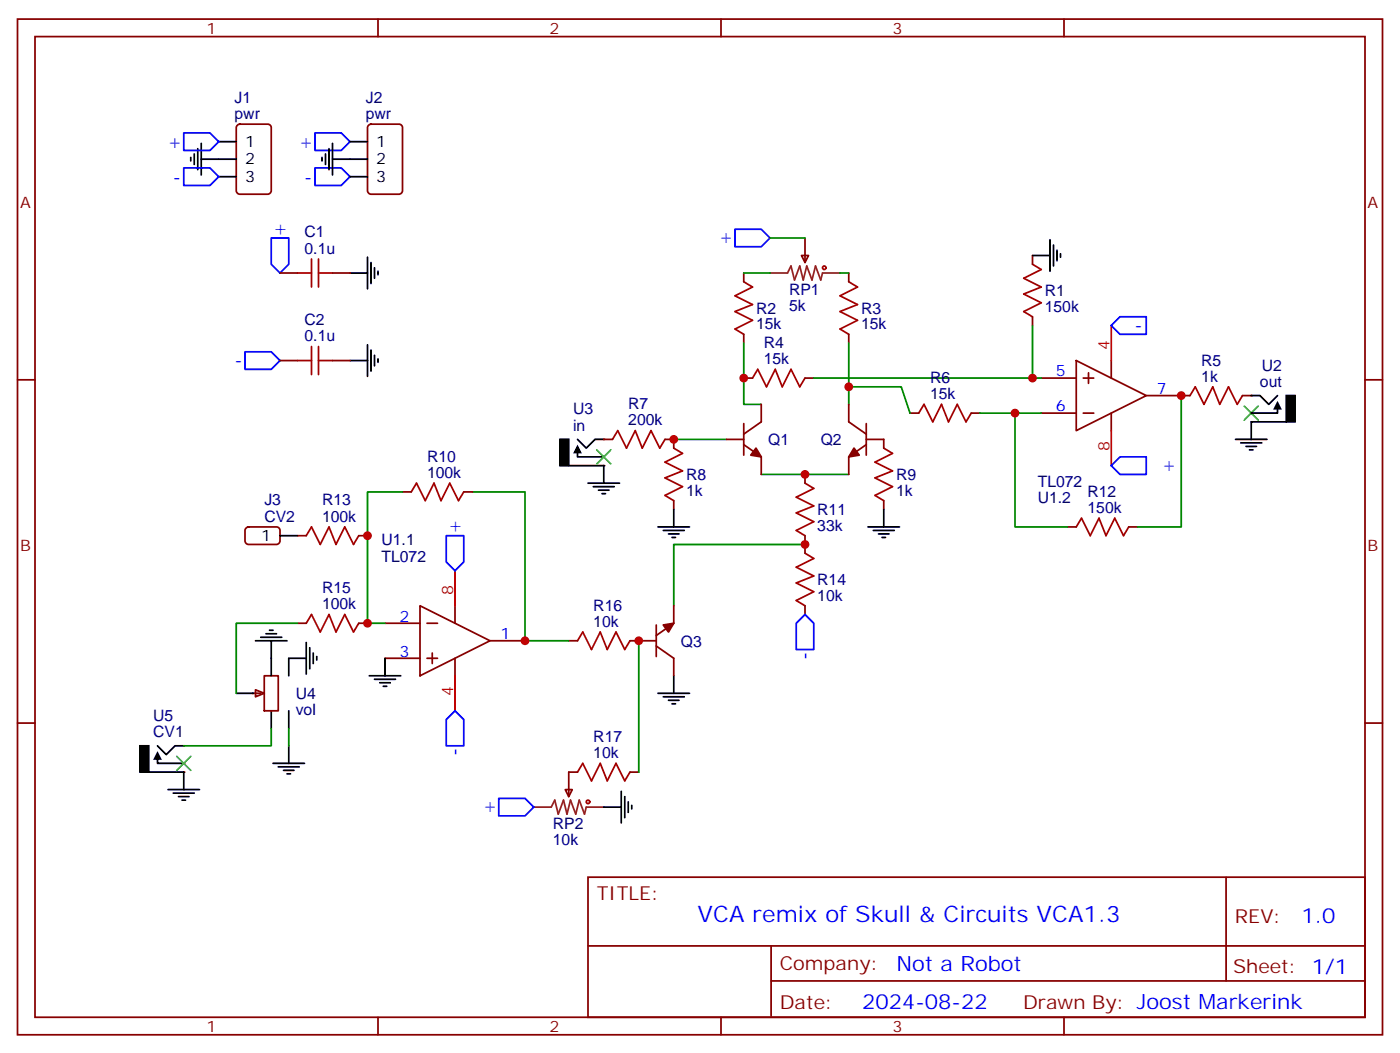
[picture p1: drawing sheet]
<svg xmlns="http://www.w3.org/2000/svg" width="282mm" height="212mm" viewBox="0 0 282 212" stroke-linecap="round" stroke-linejoin="round" font-family="sans-serif">
<g fill="none" stroke="#870000" stroke-width=".35">
<path d="M3.5 3.8h275.2v204.7h-275.2zM7.1 7.4h268.1v197.5h-268.1zM76.2 3.8v3.6M145.3 3.8v3.6M214.5 3.8v3.6M47.9 25.2l.4-.2h5.7a.71 .71 0 0 1 .7 .7v12.7a.76 .76 0 0 1-.7 .7h-5.7a.76 .76 0 0 1-.7-.7v-12.7zM74.3 25.2l.5-.2h5.6a.71 .71 0 0 1 .7 .7v12.7a.76 .76 0 0 1-.7 .7h-5.6a.76 .76 0 0 1-.7-.7v-12.7zM56.4 55h3.6M67 55h3.6M3.5 76.5h3.6M56.4 72.6h3.6M67 72.6h3.6"/>
<path d="M209.9 76.2h7.1M217 72.6l14.1 7.1-14.1 7zM218.4 76.2h2.1M219.4 75.1v2.1M224 72.6v3.6M231.1 79.7h7M275.2 76.5h3.5M209.9 83.2h7.1M218.4 83.2h2.1M224 83.2v3.5M77.6 125.6h7.1M77.6 132.6h7.1"/>
<path d="M84.7 122l14.1 7.1-14.1 7zM86.1 125.6h2.1M86.1 132.6h2.1M87.1 131.6v2.1M91.7 122v3.6M91.7 132.6v3.5M98.8 129.1h7M3.5 145.7h3.6M275.2 145.7h3.5M118.5 176.7h156.7v28.2h-156.7zM247.2 176.7v20.9M118.6 190.6h156.4"/>
<path d="M155.4 197.6h119.6M155.4 190.6v14.1M76.2 204.9v3.6M145.3 204.9v3.6M214.5 204.9v3.6"/>
</g>
<path d="M37 33.8h5.3l1.8 1.8-1.8 1.8h-5.3zM37 26.8h5.3l1.8 1.7-1.8 1.8h-5.3zM63.5 26.8h5.3l1.8 1.7-1.8 1.8h-5.3zM63.5 33.8h5.3l1.8 1.8-1.8 1.8h-5.3zM54.7 47.9h3.5v5.3l-1.8 1.8-1.7-1.8zM49.4 70.9h5.3l1.7 1.7-1.7 1.8h-5.3zM224 65.6l1.8-1.8h5.3v3.5h-5.3zM225.8 92h5.3v3.6h-5.3l-1.8-1.8zM90 107.9h3.5v5.3l-1.8 1.8-1.7-1.8zM91.7 143.2l1.8 1.8v5.2h-3.5v-5.2z" fill="none" stroke="#00f" stroke-width=".35"/>
<g fill="none" stroke="#000" stroke-width=".35">
<path d="M38.5 31.7v.7M39.2 31v2.1M39.9 30v4.2M40.6 32.1h7M40.6 28.9v6.3M44.1 35.6h3.5M44.1 28.5h3.5M64.9 31.7v.7M65.6 31v2.1M66.3 30v4.2M67 32.1h7.1M67 28.9v6.3"/>
<path d="M70.6 35.6h3.5M70.6 28.5h3.5M70.6 55h3.5M74.1 51.8v6.4M74.8 52.9v4.2M75.5 53.9v2.2M76.2 54.6v.8M70.6 72.6h3.5M74.1 69.5v6.3M74.8 70.5v4.3M75.5 71.6v2.1M76.2 72.3v.7"/>
</g>
<path d="M60 55h2.8M62.8 52.2v5.6M64.2 52.2v5.6M64.2 55h2.8M60 72.6h2.8M62.8 69.8v5.7M64.2 72.6h2.8M64.2 69.8v5.7" fill="none" stroke="#a10000" stroke-width=".35"/>
<path d="M224 65.6v7M224 86.7v7.1M91.7 115v7M91.7 136.1v7.1" fill="none" stroke="#f00" stroke-width=".35"/>
<g fill="#870000">
<circle cx="121.7" cy="93.8" r=".18"/>
<circle cx="121.7" cy="92" r=".18"/>
<circle cx="121.7" cy="88.5" r=".18"/>
</g>
<path d="M112.9 88.5h1.8v5.3h-1.8z" fill="#000" stroke="#000" stroke-width=".35"/>
<g fill="none" stroke="#000" stroke-width=".35">
<path d="M114.7 93.8h7v3.5M116.4 90.3v1.7h5.3M116.4 88.5l1.8 1.8 1.7-1.8h1.8M118.5 97.3h6.4M119.6 98h4.2M120.6 98.7h2.2M121.4 99.4h.7M56.4 107.9h3.6M132.6 106.2h6.4M133.7 106.9h4.2M134.8 107.6h2.1M135.5 108.3h.7"/>
<path d="M135.8 102.6v3.6M132.6 139.7h6.4M135.8 136.1v3.6M125.2 159.4v6.4M133.7 140.4h4.2M134.8 141.1h2.1M135.5 141.8h.7M121.7 162.6h3.5M125.9 160.5v4.2M126.6 161.5v2.2M127.4 162.2v.7"/>
</g>
<path d="M116.4 89.6l.9 1.7h-1.8z" fill="#000"/>
<g fill="none" stroke="#a10000" stroke-width=".35">
<path d="M82.9 99.1l1.1-1.8 1.7 3.6 1.8-3.6 1.4 3.6 1.8-3.6 1.7 3.6 1.1-1.8M123.5 88.5l1-1.8 1.8 3.6 1.8-3.6 1.4 3.6 1.7-3.6 1.8 3.6 1.1-1.8M135.8 90.3l1.8 1-3.5 1.8 3.5 1.8-3.5 1.4 3.5 1.7-3.5 1.8 1.7 1.1M162.3 97.3l1.7 1.1-3.5 1.8 3.5 1.7-3.5 1.4 3.5 1.8-3.5 1.8 1.8 1M61.7 107.9l1.1-1.7 1.8 3.5 1.7-3.5 1.4 3.5 1.8-3.5 1.8 3.5 1-1.8M162.3 111.4l1.7 1.1-3.5 1.8 3.5 1.7-3.5 1.4 3.5 1.8-3.5 1.8 1.8 1M61.7 125.6l1.1-1.8 1.8 3.5 1.7-3.5 1.4 3.5 1.8-3.5 1.8 3.5 1-1.7M116.4 129.1l1.1-1.8 1.7 3.5 1.8-3.5 1.4 3.5 1.8-3.5 1.7 3.5 1.1-1.7M116.4 155.5l1.1-1.7 1.7 3.5 1.8-3.5 1.4 3.5 1.8-3.5 1.7 3.5 1.1-1.8"/>
<circle cx="118.5" cy="161.5" r=".35"/>
</g>
<g fill="none" stroke="#870000" stroke-width=".35">
<path d="M81.1 99.1h1.8M93.5 99.1h1.7M121.7 88.5h1.8M134.1 88.5h1.7v1.8M162.3 95.6v1.7M49.6 106.4l.5-.2h5.6a.71 .71 0 0 1 .7 .7v2.1a.76 .76 0 0 1-.7 .7h-5.6a.76 .76 0 0 1-.7-.7v-2.1zM60 107.9h1.7M72.3 107.9h1.8M135.8 100.9v1.7M162.3 107.9v3.5M60 125.6h1.7M72.3 125.6h1.8"/>
<path d="M114.7 129.1h1.7M127 129.1h1.8M162.3 122v1.8M113.9 159.1h1.5l-.7 1.4zM116.4 155.5h-1.7v5M127 155.5h1.8"/>
</g>
<path d="M120.3 90.6l2.8 2.9M123.1 90.6l-2.8 2.9" fill="none" stroke="#3c3" stroke-width=".35"/>
<path d="M81.1 99.1h-7v26.5h3.5M95.2 99.1h10.6v30h8.9M135.8 88.5h10.6M153.5 95.6h17.6M162.3 109.7h-26.5v12.3M128.8 129.1v26.4" fill="none" stroke="#008700" stroke-width=".35"/>
<path d="M162.3 123.8l1.7 1.8v5.2h-3.5v-5.2zM100.5 160.8h5.3l1.8 1.8-1.8 1.8h-5.3z" fill="none" stroke="#00f" stroke-width=".35"/>
<path d="M107.6 162.6h3.5l.7-1.4 .7 2.8 1.1-2.8 .7 2.8 .7-2.8 1.1 2.8 .7-2.8 1 2.8 .4-1.4h3.5" fill="none" stroke="#8c2424" stroke-width=".35"/>
<g fill="#870000">
<circle cx="37" cy="155.5" r=".18"/>
<circle cx="37" cy="153.8" r=".18"/>
<circle cx="37" cy="150.2" r=".18"/>
</g>
<path d="M28.2 150.2h1.8v5.3h-1.8z" fill="#000" stroke="#000" stroke-width=".35"/>
<g fill="none" stroke="#000" stroke-width=".35">
<path d="M208.1 51.5h3.6M211.7 48.3v6.3M212.4 49.4v4.2M213.1 50.4v2.1M213.8 51.1v.7M249.1 88.5h6.3M250.1 89.2h4.3M251.2 89.9h2.1M251.9 90.6h.7M252.2 85v3.5M74.4 136.1h6.4M75.5 136.8h4.2"/>
<path d="M76.6 137.5h2.1M77.3 138.3h.7M77.6 132.6v3.5M30 155.5h7v3.6M31.7 152v1.8h5.3M31.7 150.2l1.8 1.8 1.8-1.8h1.7M33.9 159.1h6.3M34.9 159.8h4.3M36 160.5h2.1M36.7 161.2h.7"/>
</g>
<path d="M31.7 151.3l.9 1.8h-1.7z" fill="#000"/>
<path d="M250.8 81.8l2.8 2.8M253.6 81.8l-2.8 2.8M35.6 152.4l2.9 2.8M38.5 152.4l-2.9 2.8" fill="none" stroke="#3c3" stroke-width=".35"/>
<g fill="none" stroke="#a10000" stroke-width=".35">
<path d="M149.9 56.8l1.8 1-3.5 1.8 3.5 1.7-3.5 1.5 3.5 1.7-3.5 1.8 1.7 1M171.1 56.8l1.8 1-3.6 1.8 3.6 1.7-3.6 1.5 3.6 1.7-3.6 1.8 1.8 1M208.1 53.2l1.8 1.1-3.5 1.8 3.5 1.7-3.5 1.4 3.5 1.8-3.5 1.8 1.7 1M151.7 76.2l1.1-1.8 1.7 3.5 1.8-3.5 1.4 3.5 1.8-3.5 1.7 3.5 1.1-1.7M239.9 79.7l1-1.8 1.8 3.6 1.8-3.6 1.4 3.6 1.7-3.6 1.8 3.6 1.1-1.8M185.2 83.2l1.1-1.7 1.7 3.5 1.8-3.5 1.4 3.5 1.8-3.5 1.7 3.5 1.1-1.8M217 106.2l1-1.8 1.8 3.5 1.7-3.5 1.5 3.5 1.7-3.5 1.8 3.5 1-1.7"/>
<circle cx="166.2" cy="53.9" r=".35"/>
</g>
<g fill="none" stroke="#870000" stroke-width=".35">
<path d="M149.9 55v1.8M161.6 51.5h1.4l-.7 1.4zM162.3 47.9v5M171.1 55v1.8M208.1 51.5v1.7M149.9 67.3v1.8M149.9 76.2h1.8M162.3 76.2h1.7M171.1 67.3v1.8M208.1 63.8v1.8M238.1 79.7h1.8M250.5 79.7h1.7"/>
<path d="M183.4 83.2h1.8M195.8 83.2h1.8M215.2 106.2h1.8M227.5 106.2h1.8"/>
</g>
<path d="M155.2 55h3.5l.8-1.4 .7 2.8 1-2.8 .7 2.8 .7-2.8 1.1 2.8 .7-2.8 1.1 2.8 .3-1.4h3.5" fill="none" stroke="#8c2424" stroke-width=".35"/>
<path d="M148.2 46.2h5.3l1.7 1.7-1.7 1.8h-5.3z" fill="none" stroke="#00f" stroke-width=".35"/>
<path d="M149.9 55h5.3M155.2 47.9h7.1M169.3 55h1.8M149.9 69.1v12.4h3.6M164 76.2h45.9M171.1 77.9h10.6l1.7 5.3M171.1 69.1v12.4M208.1 65.6v10.6M238.1 79.7v26.5h-8.8M197.6 83.2h12.3M204.6 83.2v23h10.6" fill="none" stroke="#008700" stroke-width=".35"/>
<g fill="#870000">
<circle cx="252.2" cy="85" r=".18"/>
<circle cx="252.2" cy="83.2" r=".18"/>
<circle cx="252.2" cy="79.7" r=".18"/>
</g>
<path d="M259.3 79.7h1.8v5.3h-1.8z" fill="#000" stroke="#000" stroke-width=".35"/>
<path d="M252.2 79.7h1.8l1.8 1.8 1.7-1.8M252.2 85h7.1M257.5 81.5v1.7h-5.3M58.2 132.6v3.5M58.2 143.2v3.5" fill="none" stroke="#000" stroke-width=".35"/>
<path d="M257.5 80.8l.9 1.7h-1.8z" fill="#000"/>
<path d="M51.5 139l1.8 .7-1.8 .7z" fill="#f0f0f0" stroke="#870000" stroke-width=".35"/>
<g fill="none" stroke="#870000" stroke-width=".35">
<path d="M146.4 88.5h3.5M149.9 89.6l3.6 2.4v3.6M149.9 85.3v6.4M153.5 81.5v3.5l-3.6 2.5M171.1 81.5v3.5l3.5 2.5M174.6 88.5h3.6v1.8M174.6 89.6l-3.5 2.4v3.6M174.6 85.3v6.4M178.2 100.9v1.7M50.8 139.7h1.8M53.3 136.1h2.8v7.1h-2.8zM128.8 129.1h3.5"/>
<path d="M132.3 130.1l3.5 2.5v3.5M132.3 125.9v6.4M135.8 122v3.6l-3.5 2.4"/>
</g>
<g fill="none" stroke="#000" stroke-width=".35">
<path d="M175 106.2h6.3M176 106.9h4.3M177.1 107.6h2.1M177.8 108.3h.7M178.2 102.6v3.6M47.6 139.7h3.6M51.5 129.1h6.4M52.6 128.4h4.2M53.6 127.7h2.1M54.3 127h.7M54.7 129.1v7M58.2 132.6h3.5"/>
<path d="M61.7 129.4v6.4M62.4 130.5v4.2M63.1 131.6v2.1M63.9 132.3v.7M54.7 143.2v3.5M55 153.8h6.4M56.1 154.5h4.2M57.1 155.2h2.2M57.9 155.9h.7M58.2 150.2v3.6"/>
</g>
<path d="M60 125.6h-12.4v14.1M54.7 146.7v3.5h-17.7M58.2 146.7v3.5" fill="none" stroke="#008700" stroke-width=".35"/>
<path d="M178.2 90.3l1.7 1-3.5 1.8 3.5 1.8-3.5 1.4 3.5 1.7-3.5 1.8 1.8 1.1" fill="none" stroke="#a10000" stroke-width=".35"/>
<g fill="#870000" stroke="#870000" stroke-width=".35">
<path d="M152.4 90.3l1.1 1.7-2.2-.3z"/>
<path d="M133.7 125.9l2.1-.3-1 1.7z"/>
<path d="M172.2 90.3l1 1.4-2.1 .3z"/>
</g>
<g fill="#c00">
<circle cx="135.8" cy="88.5" r=".88"/>
<circle cx="162.3" cy="95.6" r=".88"/>
<circle cx="162.3" cy="109.7" r=".88"/>
<circle cx="105.8" cy="129.1" r=".88"/>
<circle cx="74.1" cy="125.6" r=".88"/>
<circle cx="74.1" cy="107.9" r=".88"/>
<circle cx="149.9" cy="76.2" r=".88"/>
<circle cx="171.1" cy="77.9" r=".88"/>
<circle cx="204.6" cy="83.2" r=".88"/>
<circle cx="208.1" cy="76.2" r=".88"/>
<circle cx="238.1" cy="79.7" r=".88"/>
<circle cx="128.8" cy="129.1" r=".88"/>
</g>
<text font-size="4.6" fill="#00f" x="140.6" y="185.7">VCA remix of Skull &amp; Circuits VCA1.3</text>
<g font-size="4.2" fill="#00f">
<text x="262.3" y="186">1.0</text>
<text x="180.7" y="195.5">Not a Robot</text>
<text x="173.8" y="203.3">2024-08-22</text>
</g>
<g font-size="3.9" fill="#00f">
<text x="34.2" y="29.8">+</text>
<text x="60.6" y="29.8">+</text>
<text x="35.1" y="36.8">-</text>
<text x="61.5" y="36.8">-</text>
<text x="57.6" y="47.2" transform="rotate(-90 57.6 47.2)">+</text>
<text x="145.3" y="49">+</text>
<text x="228.9" y="66.6">-</text>
<text x="47.5" y="73.7">-</text>
<text x="234.6" y="94.8">+</text>
<text x="92.8" y="107.2" transform="rotate(-90 92.8 107.2)">+</text>
<text x="163.3" y="132.7" transform="rotate(-90 163.3 132.7)">-</text>
<text x="92.8" y="152.1" transform="rotate(-90 92.8 152.1)">-</text>
<text x="97.7" y="163.7">+</text>
</g>
<g font-size="3.9" fill="#800">
<text x="120.3" y="181.3">TITLE:</text>
<text x="248.9" y="186">REV:</text>
<text x="157.2" y="195.5">Company:</text>
<text x="248.6" y="196.1">Sheet: 1/1</text>
<text x="157.2" y="203.2">Date:</text>
<text x="206.2" y="203.3">Drawn By: Joost Markerink</text>
</g>
<g font-size="3.2" fill="#800">
<text x="41.6" y="6.8">1</text>
<text x="110.8" y="6.8">2</text>
<text x="179.9" y="6.8">3</text>
<text x="4.1" y="41.9">A</text>
<text x="275.7" y="41.9">A</text>
<text x="4.1" y="111.1">B</text>
<text x="275.7" y="111.1">B</text>
<text x="41.6" y="207.9">1</text>
<text x="110.8" y="207.9">2</text>
<text x="179.9" y="207.9">3</text>
</g>
<g font-size="3.2" fill="#000080">
<text x="47.3" y="24">pwr</text>
<text x="47.3" y="20.7">J1</text>
<text x="73.7" y="24">pwr</text>
<text x="73.7" y="20.7">J2</text>
<text x="61.4" y="47.8">C1</text>
<text x="61.4" y="51.1">0.1u</text>
<text x="159.1" y="59.4">RP1</text>
<text x="210.6" y="59.7">R1</text>
<text x="61.4" y="65.4">C2</text>
<text x="152.4" y="63.2">R2</text>
<text x="159.1" y="62.6">5k</text>
<text x="173.6" y="63.2">R3</text>
<text x="210.6" y="62.8">150k</text>
<text x="61.4" y="68.8">0.1u</text>
<text x="152.4" y="66.4">15k</text>
<text x="154" y="70.2">R4</text>
<text x="173.6" y="66.4">15k</text>
<text x="154" y="73.3">15k</text>
<text x="187.5" y="77.2">R6</text>
<text x="242.2" y="76.9">1k</text>
<text x="242.2" y="73.7">R5</text>
<text x="254" y="77.9">out</text>
<text x="254.3" y="74.7">U2</text>
<text x="115.5" y="83.5">U3</text>
<text x="126.7" y="82.4">R7</text>
<text x="187.5" y="80.4">15k</text>
<text x="115.5" y="86.7">in</text>
<text x="126.7" y="85.7">200k</text>
<text x="154.9" y="89.6">Q1</text>
<text x="165.4" y="89.6">Q2</text>
<text x="86.1" y="93">R10</text>
<text x="53.3" y="101.8">J3</text>
<text x="64.9" y="101.8">R13</text>
<text x="86.1" y="96.3">100k</text>
<text x="138.3" y="99.9">1k</text>
<text x="138.3" y="96.7">R8</text>
<text x="180.6" y="99.9">1k</text>
<text x="180.6" y="96.6">R9</text>
<text x="209.2" y="98">TL072</text>
<text x="209.2" y="101.4">U1.2</text>
<text x="219.2" y="100.2">R12</text>
<text x="53.3" y="105.1">CV2</text>
<text x="64.9" y="105.1">100k</text>
<text x="164.7" y="106.9">33k</text>
<text x="164.7" y="103.8">R11</text>
<text x="219.2" y="103.3">150k</text>
<text x="76.9" y="113.2">TL072</text>
<text x="76.9" y="109.8">U1.1</text>
<text x="64.9" y="119.5">R15</text>
<text x="164.7" y="117.9">R14</text>
<text x="64.9" y="122.7">100k</text>
<text x="119.6" y="123.1">R16</text>
<text x="164.7" y="121">10k</text>
<text x="119.6" y="126.3">10k</text>
<text x="137.2" y="130.4">Q3</text>
<text x="59.6" y="144">vol</text>
<text x="59.6" y="140.8">U4</text>
<text x="30.9" y="148.5">CV1</text>
<text x="30.9" y="145.2">U5</text>
<text x="119.6" y="149.5">R17</text>
<text x="119.6" y="152.7">10k</text>
<text x="111.4" y="167">RP2</text>
<text x="111.4" y="170.2">10k</text>
</g>
<g font-size="3.2">
<text x="49.4" y="29.6">1</text>
<text x="75.8" y="29.6">1</text>
<text x="49.4" y="33.1">2</text>
<text x="75.8" y="33.1">2</text>
<text x="49.4" y="36.7">3</text>
<text x="75.8" y="36.7">3</text>
<text x="52.7" y="109">1</text>
</g>
<g font-size="3.2" fill="#f00">
<text x="223.7" y="70.5" transform="rotate(-90 223.7 70.5)">4</text>
<text x="223.7" y="90.9" transform="rotate(-90 223.7 90.9)">8</text>
<text x="91.4" y="119.9" transform="rotate(-90 91.4 119.9)">8</text>
<text x="91.4" y="140.3" transform="rotate(-90 91.4 140.3)">4</text>
</g>
<g font-size="3.2" fill="#00f">
<text x="212.8" y="75.8">5</text>
<text x="212.8" y="82.9">6</text>
<text x="233.2" y="79.3">7</text>
<text x="80.5" y="125.2">2</text>
<text x="100.9" y="128.7">1</text>
<text x="80.5" y="132.3">3</text>
</g>
</svg>
